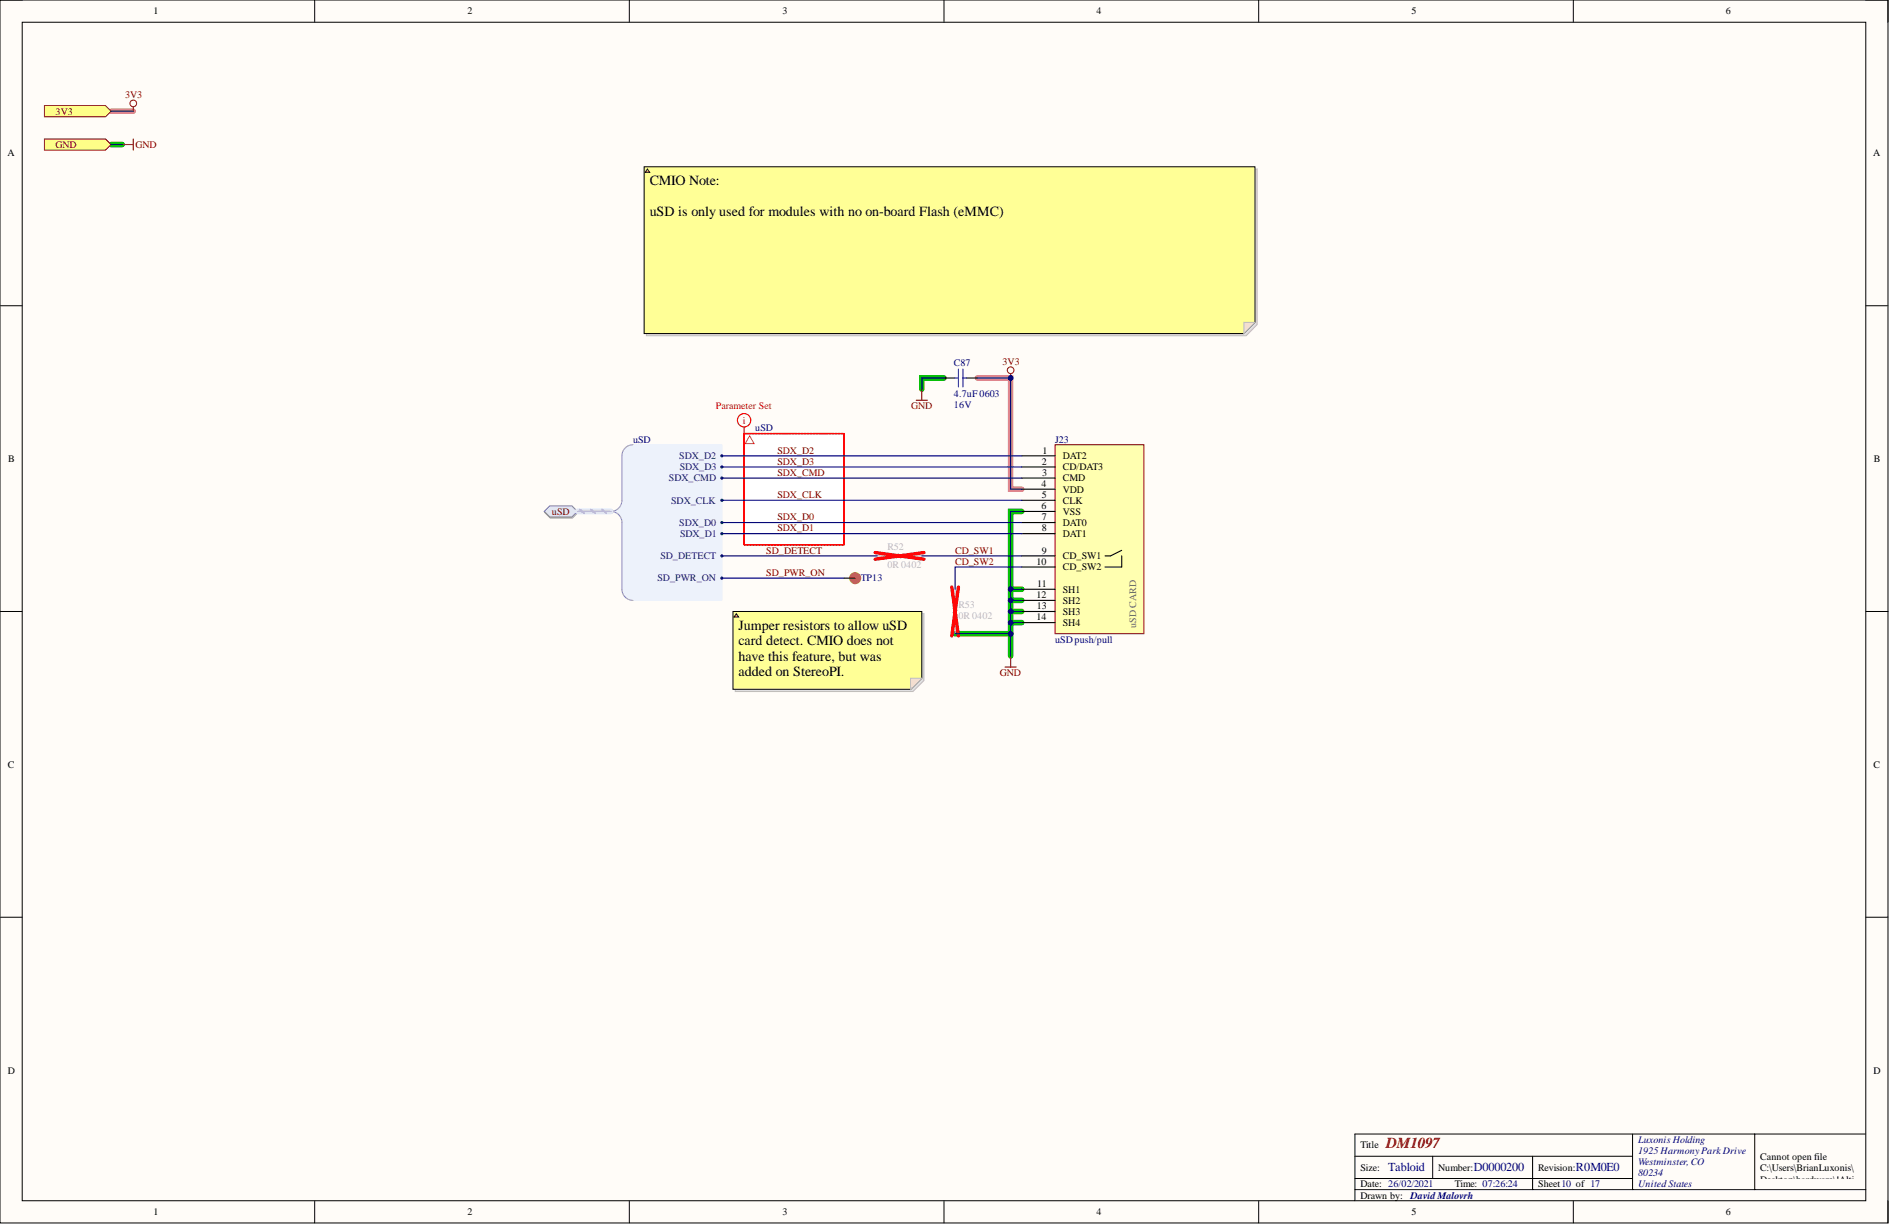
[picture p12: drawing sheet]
<svg xmlns="http://www.w3.org/2000/svg" width="431mm" height="279mm" viewBox="0 0 431 279" stroke-linecap="round" stroke-linejoin="round" font-family="sans-serif">
<path d="M0 0h431.2v279.2h-431.2z" fill-rule="evenodd" fill="#fffcf8"/>
<path d="M0 0h431.2v279.2h-431.2z" fill="none" stroke="#000" stroke-width=".23"/>
<path d="M5.1 5.1h421v269h-421z" fill-rule="evenodd" fill="#fffcf8"/>
<g fill="none" stroke="#000" stroke-width=".23">
<path d="M0 0h5.1M5.1 5.1h421v269h-421zM71.9 0v5.1M143.7 0v5.1M215.6 0v5.1M287.5 0v5.1M359.3 0v5.1M426.1 0h5.1v5.1M0 69.8h5.1M426.1 69.8h5.1M0 139.6h5.1M426.1 139.6h5.1"/>
<path d="M0 209.4h5.1M426.1 209.4h5.1M71.9 274.1v5.1M143.7 274.1v5.1M215.6 274.1v5.1M287.5 274.1v5.1M359.3 274.1v5.1M431.2 274.1v5.1"/>
</g>
<path d="M170 99h22.8v25.4h-22.8z" fill-rule="evenodd" fill="#fff"/>
<path d="M25.4 33h2.5M215.6 86.3h-5.1v2.5M233.4 116.7h-2.6v33M230.8 134.5h2.6M230.8 137h2.6M230.8 139.6h2.6M218.1 144.7h12.7M230.8 142.1h2.6" fill="none" stroke="#00be00" stroke-width="1.3"/>
<path d="M25.4 25.4h5M223.2 86.3h7.6v25.4h2.6" fill="none" stroke="#ec768e" stroke-width="1.3"/>
<path d="M372.9 258.9v12.7M400.8 258.9v12.7M426.1 258.9h-116.6v15.2M309.5 263.9h63.4M309.5 271.6h116.6M309.5 269h63.4M327.2 263.9v5.1M350 263.9v7.7" fill="none" stroke="#000" stroke-width=".23"/>
<path d="M241 101.5h20.3v43.2h-20.3z" fill-rule="evenodd" fill="#ffffb0"/>
<path d="M241 101.5h20.3v43.2h-20.3z" fill="none" stroke="#800000" stroke-width=".23"/>
<g fill="none" stroke="#000" stroke-width=".25">
<path d="M215.6 86.3h2.5M220.7 86.3h2.5M233.4 104.1h7.6M233.4 106.6h7.6M233.4 109.1h7.6M233.4 111.7h7.6M233.4 114.2h7.6M233.4 116.7h7.6M233.4 119.3h7.6M233.4 121.8h7.6M233.4 126.9h7.6M233.4 129.4h7.6"/>
<path d="M233.4 134.5h7.6M233.4 137h7.6M233.4 139.6h7.6M256.2 125.6l-2.5 1.3h-1.3M256.2 126.9v2.5h-3.8M233.4 142.1h7.6"/>
</g>
<path d="M218.1 86.3h.8M218.9 84.3v4M219.9 84.3v4M219.9 86.3h.8" fill="none" stroke="#00f" stroke-width=".25"/>
<path d="M10.1 24.1h14l1.3 1.3-1.3 1.2h-14z" fill-rule="evenodd" fill="#ffff80"/>
<g fill="none" stroke="#800000" stroke-width=".23">
<path d="M10.1 24.1h14l1.3 1.3-1.3 1.2h-14z"/>
<circle cx="230.8" cy="84.5" r=".76"/>
</g>
<path d="M209.3 91.4h2.5M210.5 88.8v2.6M230.8 85.3v1M229.6 152.3h2.5M230.8 149.7v2.6" fill="none" stroke="#800000" stroke-width=".25"/>
<circle cx="230.8" cy="86.3" r=".51" fill="#000080"/>
<circle cx="230.8" cy="86.3" r=".51" fill="none" stroke="#000080" stroke-width=".23"/>
<circle cx="30.4" cy="23.6" r=".76" fill="none" stroke="#800000" stroke-width=".23"/>
<path d="M30.4 24.4v1" fill="none" stroke="#800000" stroke-width=".25"/>
<path d="M10.1 31.7h14l1.3 1.3-1.3 1.3h-14z" fill-rule="evenodd" fill="#ffff80"/>
<path d="M10.1 31.7h14l1.3 1.3-1.3 1.3h-14z" fill="none" stroke="#800000" stroke-width=".23"/>
<path d="M27.9 33h2.5M30.4 31.7v2.6" fill="none" stroke="#800000" stroke-width=".25"/>
<path d="M200.4 126.9h3.5l.3-.5 .5 1 .5-1 .5 1 .5-1 .5 1 .3-.5h3.5M218.1 134.5v3.6l.6 .2-1.1 .5 1.1 .5-1.1 .5 1.1 .5-1.1 .6 .5 .2v3.6" fill="none" stroke="#bfbebc" stroke-width=".25"/>
<path d="M199.9 126.1l11.1 1.6M211 126.1l-11.1 1.6M217.4 134l1.5 11.2M218.9 134l-1.5 11.2" fill="none" stroke="#f00" stroke-width=".76"/>
<path d="M143.3 101.8l1.3-.3h20.3v35.5h-20.3l-1.3-.3-.9-.9-.4-1.3v-15.9l-.6-1-1.3-.9 1.3-.8 .6-1.1v-10.7l.4-1.3z" fill-rule="evenodd" fill="#edf2fb"/>
<path d="M143.3 101.8l1.3-.3h20.3v35.5h-20.3l-1.3-.3-.9-.9-.4-1.3v-15.9l-.6-1-1.3-.9 1.3-.8 .6-1.1v-10.7l.4-1.3z" fill="none" stroke="#edf2fb" stroke-width=".23"/>
<path d="M144.6 101.5a2.54 2.54 0 0 0-2.6 2.6v10.1a2.53 2.53 0 0 1-2.5 2.5 2.53 2.53 0 0 1 2.5 2.6v15.2a2.53 2.53 0 0 0 2.6 2.5" fill="none" stroke="#8f9ec9" stroke-width=".25"/>
<circle cx="164.9" cy="104.1" r=".25" fill="#003a70"/>
<circle cx="164.9" cy="104.1" r=".25" fill="none" stroke="#003a70" stroke-width=".23"/>
<circle cx="164.9" cy="106.6" r=".25" fill="#003a70"/>
<circle cx="164.9" cy="106.6" r=".25" fill="none" stroke="#003a70" stroke-width=".23"/>
<circle cx="164.9" cy="109.1" r=".25" fill="#003a70"/>
<circle cx="164.9" cy="109.1" r=".25" fill="none" stroke="#003a70" stroke-width=".23"/>
<circle cx="164.9" cy="114.2" r=".25" fill="#003a70"/>
<circle cx="164.9" cy="114.2" r=".25" fill="none" stroke="#003a70" stroke-width=".23"/>
<circle cx="164.9" cy="119.3" r=".25" fill="#003a70"/>
<circle cx="164.9" cy="119.3" r=".25" fill="none" stroke="#003a70" stroke-width=".23"/>
<circle cx="164.9" cy="121.8" r=".25" fill="#003a70"/>
<circle cx="164.9" cy="121.8" r=".25" fill="none" stroke="#003a70" stroke-width=".23"/>
<circle cx="164.9" cy="126.9" r=".25" fill="#003a70"/>
<circle cx="164.9" cy="126.9" r=".25" fill="none" stroke="#003a70" stroke-width=".23"/>
<circle cx="164.9" cy="132" r=".25" fill="#003a70"/>
<circle cx="164.9" cy="132" r=".25" fill="none" stroke="#003a70" stroke-width=".23"/>
<path d="M125.7 115.7h5.1l1.2 1.3-1.2 1.3h-5.1l-1.3-1.3z" fill-rule="evenodd" fill="#bac0ca"/>
<path d="M125.7 115.7h5.1l1.2 1.3-1.2 1.3h-5.1l-1.3-1.3z" fill="none" stroke="#a6acb6" stroke-width=".23"/>
<path d="M125.6 115.5h5l1.3 1.2-1.3 1.3h-5l-1.3-1.3z" fill-rule="evenodd" fill="#d5e4ff"/>
<path d="M125.6 115.5h5l1.3 1.2-1.3 1.3h-5l-1.3-1.3z" fill="none" stroke="#71809b" stroke-width=".23"/>
<path d="M192.5 98.9l.3 .1zM192.2 98.9l.2 .1zM191.8 98.9l.3 .1zM191.5 98.9l.3 .1zM191.2 98.9l.2 .1zM190.8 98.9l.3 .1zM190.5 98.9l.3 .1zM190.2 98.9l.2 .1zM189.8 98.9l.3 .1zM189.5 98.9l.2 .1zM189.1 98.9l.3 .1zM188.8 98.9l.3 .1zM188.5 98.9l.2 .1zM188.1 98.9l.3 .1zM187.8 98.9l.2 .1zM187.5 98.9l.2 .1zM187.1 98.9l.3 .1zM186.8 98.9l.2 .1zM186.4 98.9l.3 .1zM186.1 98.9l.3 .1zM185.8 98.9l.2 .1zM185.4 98.9l.3 .1zM185.1 98.9l.2 .1zM184.7 98.9l.3 .1zM184.4 98.9l.3 .1zM184.1 98.9l.2 .1zM183.7 98.9l.3 .1zM183.4 98.9l.2 .1zM183.1 98.9l.2 .1zM182.7 98.9l.3 .1zM182.4 98.9l.2 .1zM182 98.9l.3 .1zM181.7 98.9l.3 .1zM181.4 98.9l.2 .1zM181 98.9l.3 .1zM180.7 98.9l.2 .1zM180.4 98.9l.2 .1zM180 98.9l.3 .1zM179.7 98.9l.2 .1zM179.3 98.9l.3 .1zM179 98.9l.3 .1zM178.7 98.9l.2 .1zM178.3 98.9l.3 .1zM178 98.9l.2 .1zM177.6 98.9l.3 .1zM177.3 98.9l.3 .1zM177 98.9l.2 .1zM176.6 98.9l.3 .1zM176.3 98.9l.2 .1zM176 98.9l.2 .1zM175.6 98.9l.3 .1zM175.3 98.9l.2 .1zM174.9 98.9l.3 .1zM174.6 98.9l.3 .1zM174.3 98.9l.2 .1zM173.9 98.9l.3 .1zM173.6 98.9l.2 .1zM173.2 98.9l.3 .1zM172.9 98.9l.3 .1zM172.6 98.9l.2 .1zM172.2 98.9l.3 .1zM171.9 98.9l.2 .1zM171.6 98.9l.2 .1zM171.2 98.9l.3 .1zM170.9 98.9l.2 .1zM170.5 98.9l.3 .1zM170.2 98.9l.3 .1zM169.9 98.9l.2 .1zM169.9 99.1l.1 .3zM169.9 99.5l.1 .2zM169.9 99.8l.1 .3zM169.9 100.2l.1 .2zM169.9 100.5l.1 .3zM169.9 100.8l.1 .3zM169.9 101.2l.1 .2zM169.9 101.5l.1 .3zM169.9 101.9l.1 .2zM169.9 102.2l.1 .2zM169.9 102.5l.1 .3zM169.9 102.9l.1 .2zM169.9 103.2l.1 .3zM169.9 103.5l.1 .3zM169.9 103.9l.1 .2zM169.9 104.2l.1 .3zM169.9 104.6l.1 .2zM169.9 104.9l.1 .3zM169.9 105.2l.1 .3zM169.9 105.6l.1 .2zM169.9 105.9l.1 .3zM169.9 106.3l.1 .2zM169.9 106.6l.1 .2zM169.9 106.9l.1 .3zM169.9 107.3l.1 .2zM169.9 107.6l.1 .3zM169.9 107.9l.1 .3zM169.9 108.3l.1 .2zM169.9 108.6l.1 .3zM169.9 109l.1 .2zM169.9 109.3l.1 .3zM169.9 109.6l.1 .3zM169.9 110l.1 .2zM169.9 110.3l.1 .3zM169.9 110.7l.1 .2zM169.9 111l.1 .2zM169.9 111.3l.1 .3zM169.9 111.7l.1 .2zM169.9 112l.1 .3zM169.9 112.3l.1 .3zM169.9 112.7l.1 .2zM169.9 113l.1 .3zM169.9 113.4l.1 .2zM169.9 113.7l.1 .3zM169.9 114l.1 .3zM169.9 114.4l.1 .2zM169.9 114.7l.1 .3zM169.9 115.1l.1 .2zM169.9 115.4l.1 .2zM169.9 115.7l.1 .3zM169.9 116.1l.1 .2zM169.9 116.4l.1 .3zM169.9 116.7l.1 .3zM169.9 117.1l.1 .2zM169.9 117.4l.1 .3zM169.9 117.8l.1 .2zM169.9 118.1l.1 .3zM169.9 118.4l.1 .3zM169.9 118.8l.1 .2zM169.9 119.1l.1 .3zM169.9 119.5l.1 .2zM169.9 119.8l.1 .2zM169.9 120.1l.1 .3zM169.9 120.5l.1 .2zM169.9 120.8l.1 .3zM169.9 121.1l.1 .3zM169.9 121.5l.1 .2zM169.9 121.8l.1 .3zM169.9 122.2l.1 .2zM169.9 122.5l.1 .2zM169.9 122.8l.1 .3zM169.9 123.2l.1 .2zM169.9 123.5l.1 .3zM169.9 123.8l.1 .3zM169.9 124.2l.1 .2zM170.1 124.3l.3 .1zM170.5 124.3l.2 .1zM170.8 124.3l.2 .1zM171.1 124.3l.3 .1zM171.5 124.3l.2 .1zM171.8 124.3l.3 .1zM172.1 124.3l.3 .1zM172.5 124.3l.2 .1zM172.8 124.3l.3 .1zM173.2 124.3l.2 .1zM173.5 124.3l.3 .1zM173.8 124.3l.3 .1zM174.2 124.3l.2 .1zM174.5 124.3l.3 .1zM174.9 124.3l.2 .1zM175.2 124.3l.2 .1zM175.5 124.3l.3 .1zM175.9 124.3l.2 .1zM176.2 124.3l.3 .1zM176.5 124.3l.3 .1zM176.9 124.3l.2 .1zM177.2 124.3l.3 .1zM177.6 124.3l.2 .1zM177.9 124.3l.3 .1zM178.2 124.3l.3 .1zM178.6 124.3l.2 .1zM178.9 124.3l.3 .1zM179.3 124.3l.2 .1zM179.6 124.3l.2 .1zM179.9 124.3l.3 .1zM180.3 124.3l.2 .1zM180.6 124.3l.3 .1zM180.9 124.3l.3 .1zM181.3 124.3l.2 .1zM181.6 124.3l.3 .1zM182 124.3l.2 .1zM182.3 124.3l.2 .1zM182.6 124.3l.3 .1zM183 124.3l.2 .1zM183.3 124.3l.3 .1zM183.6 124.3l.3 .1zM184 124.3l.2 .1zM184.3 124.3l.3 .1zM184.7 124.3l.2 .1zM185 124.3l.3 .1zM185.3 124.3l.3 .1zM185.7 124.3l.2 .1zM186 124.3l.3 .1zM186.4 124.3l.2 .1zM186.7 124.3l.2 .1zM187 124.3l.3 .1zM187.4 124.3l.2 .1zM187.7 124.3l.3 .1zM188 124.3l.3 .1zM188.4 124.3l.2 .1zM188.7 124.3l.3 .1zM189.1 124.3l.2 .1zM189.4 124.3l.3 .1zM189.7 124.3l.3 .1zM190.1 124.3l.2 .1zM190.4 124.3l.3 .1zM190.8 124.3l.2 .1zM191.1 124.3l.2 .1zM191.4 124.3l.3 .1zM191.8 124.3l.2 .1zM192.1 124.3l.3 .1zM192.4 124.3l.3 .1zM192.7 124.1l.1 .3zM192.7 123.8l.1 .2zM192.7 123.4l.1 .3zM192.7 123.1l.1 .2zM192.7 122.7l.1 .3zM192.7 122.4l.1 .3zM192.7 122.1l.1 .2zM192.7 121.7l.1 .3zM192.7 121.4l.1 .2zM192.7 121.1l.1 .2zM192.7 120.7l.1 .3zM192.7 120.4l.1 .2zM192.7 120l.1 .3zM192.7 119.7l.1 .3zM192.7 119.4l.1 .2zM192.7 119l.1 .3zM192.7 118.7l.1 .2zM192.7 118.4l.1 .2zM192.7 118l.1 .3zM192.7 117.7l.1 .2zM192.7 117.3l.1 .3zM192.7 117l.1 .3zM192.7 116.7l.1 .2zM192.7 116.3l.1 .3zM192.7 116l.1 .2zM192.7 115.6l.1 .3zM192.7 115.3l.1 .3zM192.7 115l.1 .2zM192.7 114.6l.1 .3zM192.7 114.3l.1 .2zM192.7 114l.1 .2zM192.7 113.6l.1 .3zM192.7 113.3l.1 .2zM192.7 112.9l.1 .3zM192.7 112.6l.1 .3zM192.7 112.3l.1 .2zM192.7 111.9l.1 .3zM192.7 111.6l.1 .2zM192.7 111.2l.1 .3zM192.7 110.9l.1 .3zM192.7 110.6l.1 .2zM192.7 110.2l.1 .3zM192.7 109.9l.1 .2zM192.7 109.6l.1 .2zM192.7 109.2l.1 .3zM192.7 108.9l.1 .2zM192.7 108.5l.1 .3zM192.7 108.2l.1 .3zM192.7 107.9l.1 .2zM192.7 107.5l.1 .3zM192.7 107.2l.1 .2zM192.7 106.8l.1 .3zM192.7 106.5l.1 .3zM192.7 106.2l.1 .2zM192.7 105.8l.1 .3zM192.7 105.5l.1 .2zM192.7 105.2l.1 .2zM192.7 104.8l.1 .3zM192.7 104.5l.1 .2zM192.7 104.1l.1 .3zM192.7 103.8l.1 .3zM192.7 103.5l.1 .2zM192.7 103.1l.1 .3zM192.7 102.8l.1 .2zM192.7 102.4l.1 .3zM192.7 102.1l.1 .3zM192.7 101.8l.1 .2zM192.7 101.4l.1 .3zM192.7 101.1l.1 .2zM192.7 100.8l.1 .2zM192.7 100.4l.1 .3zM192.7 100.1l.1 .2zM192.7 99.7l.1 .3zM192.7 99.4l.1 .3zM192.7 99.1l.1 .2z" fill="#f00" stroke="#f00" stroke-width=".23"/>
<path d="M171.2 99.5l1 1.8h-2z" fill="none" stroke="#f33" stroke-width=".23"/>
<g fill="none" stroke="#f00" stroke-width=".25">
<path d="M170 97.5v1.5"/>
<circle cx="170" cy="95.9" r="1.52"/>
</g>
<path d="M164.9 104.1h68.5M164.9 106.6h68.5M164.9 109.1h68.5M164.9 114.2h68.5M164.9 119.3h68.5M164.9 121.8h68.5M230.8 134.5h2.6" fill="none" stroke="#000080" stroke-width=".25"/>
<circle cx="230.8" cy="134.5" r=".51" fill="#000080"/>
<circle cx="230.8" cy="134.5" r=".51" fill="none" stroke="#000080" stroke-width=".23"/>
<path d="M230.8 137h2.6" fill="none" stroke="#000080" stroke-width=".25"/>
<circle cx="230.8" cy="137" r=".51" fill="#000080"/>
<circle cx="230.8" cy="137" r=".51" fill="none" stroke="#000080" stroke-width=".23"/>
<path d="M230.8 139.6h2.6" fill="none" stroke="#000080" stroke-width=".25"/>
<circle cx="230.8" cy="139.6" r=".51" fill="#000080"/>
<circle cx="230.8" cy="139.6" r=".51" fill="none" stroke="#000080" stroke-width=".23"/>
<path d="M215.6 86.3h-5.1v2.5M223.2 86.3h7.6v25.4h2.6" fill="none" stroke="#000080" stroke-width=".25"/>
<circle cx="230.8" cy="86.3" r=".51" fill="#000080"/>
<circle cx="230.8" cy="86.3" r=".51" fill="none" stroke="#000080" stroke-width=".23"/>
<path d="M25.4 25.4h5M230.8 142.1h2.6" fill="none" stroke="#000080" stroke-width=".25"/>
<circle cx="230.8" cy="142.1" r=".51" fill="#000080"/>
<circle cx="230.8" cy="142.1" r=".51" fill="none" stroke="#000080" stroke-width=".23"/>
<path d="M25.4 33h2.5M164.9 126.9h35.5M210.5 126.9h22.9M233.4 129.4h-15.3v5.1M218.1 144.7h12.7" fill="none" stroke="#000080" stroke-width=".25"/>
<circle cx="230.8" cy="144.7" r=".51" fill="#000080"/>
<circle cx="230.8" cy="144.7" r=".51" fill="none" stroke="#000080" stroke-width=".23"/>
<path d="M233.4 116.7h-2.6v33" fill="none" stroke="#000080" stroke-width=".25"/>
<circle cx="230.8" cy="134.5" r=".51" fill="#000080"/>
<circle cx="230.8" cy="134.5" r=".51" fill="none" stroke="#000080" stroke-width=".23"/>
<circle cx="230.8" cy="137" r=".51" fill="#000080"/>
<circle cx="230.8" cy="137" r=".51" fill="none" stroke="#000080" stroke-width=".23"/>
<circle cx="230.8" cy="139.6" r=".51" fill="#000080"/>
<circle cx="230.8" cy="139.6" r=".51" fill="none" stroke="#000080" stroke-width=".23"/>
<circle cx="230.8" cy="142.1" r=".51" fill="#000080"/>
<circle cx="230.8" cy="142.1" r=".51" fill="none" stroke="#000080" stroke-width=".23"/>
<circle cx="230.8" cy="144.7" r=".51" fill="#000080"/>
<circle cx="230.8" cy="144.7" r=".51" fill="none" stroke="#000080" stroke-width=".23"/>
<path d="M131.9 116.7h7.6" fill="none" stroke="#cbdaff" stroke-width="1.3"/>
<path d="M132.4 116.3l1 .9M134.9 116.3l1.1 .9M137.5 116.3l1 .9" fill="none" stroke="#adbce7" stroke-width=".38"/>
<path d="M131.9 116.7h7.6" fill="none" stroke="#adbce7" stroke-width=".25"/>
<path d="M164.9 132h27.9" fill="none" stroke="#000080" stroke-width=".25"/>
<circle cx="195.3" cy="132" r="1.27" fill="#f90"/>
<circle cx="195.3" cy="132" r="1.27" fill="none" stroke="#f90" stroke-width=".23"/>
<path d="M192.8 132h2.5" fill="none" stroke="#000" stroke-width=".25"/>
<path d="M147.6 38.6h139.5v35.5l-2.5 2.5h-137z" fill-rule="evenodd" fill="#e0ddd7"/>
<path d="M147.6 38.6h139.5v35.5l-2.5 2.5h-137z" fill="none" stroke="#bfbdba" stroke-width=".23"/>
<path d="M147.1 38.1h139.5v35.5l-2.5 2.5h-137z" fill-rule="evenodd" fill="#ffff96"/>
<path d="M147.1 38.1h139.5v35.5l-2.5 2.5h-137z" fill="none" stroke="#000" stroke-width=".23"/>
<path d="M284.1 73.6h2.5l-2.5 2.5z" fill="#f2f0d8"/>
<path d="M284.1 73.6h2.5l-2.5 2.5z" fill="none" stroke="#bfbdba" stroke-width=".23"/>
<path d="M147.9 38.6l.5 .7h-1z" fill="#ffcc78"/>
<path d="M147.9 38.6l.5 .7h-1z" fill="none" stroke="#300" stroke-width=".23"/>
<path d="M167.9 140.1h43.1v15.2l-2.5 2.6h-40.6z" fill-rule="evenodd" fill="#e0ddd7"/>
<path d="M167.9 140.1h43.1v15.2l-2.5 2.6h-40.6z" fill="none" stroke="#bfbdba" stroke-width=".23"/>
<path d="M167.4 139.6h43.1v15.2l-2.5 2.5h-40.6z" fill-rule="evenodd" fill="#ffff96"/>
<path d="M167.4 139.6h43.1v15.2l-2.5 2.5h-40.6z" fill="none" stroke="#000" stroke-width=".23"/>
<path d="M208 154.8h2.5l-2.5 2.5z" fill="#f2f0d8"/>
<path d="M208 154.8h2.5l-2.5 2.5z" fill="none" stroke="#bfbdba" stroke-width=".23"/>
<path d="M168.2 140.1l.5 .8h-1z" fill="#ffcc78"/>
<path d="M168.2 140.1l.5 .8h-1z" fill="none" stroke="#300" stroke-width=".23"/>
<text font-size="3.5" fill="#800000" x="316.6" y="262.2">DM1097</text>
<g font-size="3.2">
<text x="148.4" y="42.2">CMIO Note:</text>
<text x="148.4" y="49.3">uSD is only used for modules with no on-board Flash (eMMC)</text>
<text x="168.7" y="143.7">Jumper resistors to allow uSD</text>
<text x="168.7" y="147.3">card detect. CMIO does not</text>
<text x="168.7" y="150.8">have this feature, but was</text>
<text x="168.7" y="154.4">added on StereoPI.</text>
</g>
<g font-size="2.8" fill="#000080">
<text x="317.1" y="267.4">Tabloid</text>
<text x="336.6" y="267.4">D0000200</text>
<text x="359.9" y="267.4">R0M0E0</text>
</g>
<g font-size="2.3">
<text x="35.1" y="3.3">1</text>
<text x="106.8" y="3.3">2</text>
<text x="178.7" y="3.3">3</text>
<text x="250.4" y="3.3">4</text>
<text x="322.4" y="3.3">5</text>
<text x="394.2" y="3.3">6</text>
<text x="1.7" y="35.7">A</text>
<text x="427.8" y="35.7">A</text>
<text x="1.9" y="105.5">B</text>
<text x="237.9" y="106.1">2</text>
<text x="238.1" y="103.5">1</text>
<text x="242.8" y="104.8">DAT2</text>
<text x="242.8" y="107.4">CD/DAT3</text>
<text x="428" y="105.5">B</text>
<text x="237.8" y="111.2">4</text>
<text x="237.9" y="113.7">5</text>
<text x="238" y="108.6">3</text>
<text x="242.8" y="109.9">CMD</text>
<text x="242.8" y="112.4">VDD</text>
<text x="237.8" y="116.2">6</text>
<text x="237.9" y="118.8">7</text>
<text x="242.8" y="115">CLK</text>
<text x="242.8" y="117.5">VSS</text>
<text x="237.9" y="121.3">8</text>
<text x="242.8" y="120">DAT0</text>
<text x="242.8" y="122.6">DAT1</text>
<text x="236.7" y="128.9">10</text>
<text x="237.9" y="126.4">9</text>
<text x="242.8" y="127.7">CD_SW1</text>
<text x="242.8" y="130.2">CD_SW2</text>
<text x="236.7" y="136.5">12</text>
<text x="236.9" y="134">11</text>
<text x="242.8" y="135.3">SH1</text>
<text x="242.8" y="137.8">SH2</text>
<text x="236.7" y="141.6">14</text>
<text x="236.8" y="139.1">13</text>
<text x="242.8" y="140.3">SH3</text>
<text x="242.8" y="142.9">SH4</text>
<text x="1.8" y="175.3">C</text>
<text x="427.9" y="175.3">C</text>
<text x="1.8" y="245.1">D</text>
<text x="427.9" y="245.1">D</text>
<text x="310.7" y="262.2">Title</text>
<text x="310.7" y="267.2">Size:</text>
<text x="328.5" y="267.2">Number:</text>
<text x="351.3" y="267.2">Revision:</text>
<text x="402" y="264.9">Cannot open file</text>
<text x="402" y="267.4">C:\Users\BrianLuxonis\</text>
<text x="402" y="269.9">Desktop\hardware\!Alti</text>
<text x="310.7" y="271">Date: 26/02/2021</text>
<text x="310.7" y="273.6">Drawn by:</text>
<text x="332.3" y="271">Time: 07:26:24</text>
<text x="351.3" y="271">Sheet10 of 17</text>
<text x="402" y="272.5">um_Shared\Templates\L</text>
<text x="402" y="275">uxonis_Logo.png</text>
<text x="35.1" y="277.4">1</text>
<text x="106.8" y="277.4">2</text>
<text x="178.7" y="277.4">3</text>
<text x="250.4" y="277.4">4</text>
<text x="322.4" y="277.4">5</text>
<text x="394.2" y="277.4">6</text>
</g>
<g font-size="2.3" fill="#800000">
<text x="28.6" y="22.3">3V3</text>
<text x="12.7" y="26.1">3V3</text>
<text x="12.7" y="33.8">GND</text>
<text x="30.9" y="33.8">GND</text>
<text x="229" y="83.2">3V3</text>
<text x="208.1" y="93.4">GND</text>
<text x="177.6" y="103.5">SDX_D2</text>
<text x="177.6" y="106.1">SDX_D3</text>
<text x="177.6" y="108.6">SDX_CMD</text>
<text x="177.6" y="113.7">SDX_CLK</text>
<text x="126.1" y="117.5">uSD</text>
<text x="177.6" y="118.8">SDX_D0</text>
<text x="177.6" y="121.3">SDX_D1</text>
<text x="175" y="131.5">SD_PWR_ON</text>
<text x="175" y="126.4">SD_DETECT</text>
<text x="218.1" y="126.4">CD_SW1</text>
<text x="218.1" y="128.9">CD_SW2</text>
<text x="228.4" y="154.3">GND</text>
</g>
<g font-size="2.3" fill="#000080">
<text x="217.9" y="83.5">C87</text>
<text x="217.9" y="93.1">16V</text>
<text x="217.9" y="90.6">4.7uF 0603</text>
<text x="144.6" y="101">uSD</text>
<text x="172.5" y="98.5">uSD</text>
<text x="241" y="101">J23</text>
<text x="196.6" y="132.7">TP13</text>
<text x="241" y="146.7">uSD push/pull</text>
<text x="374.1" y="260.9">Luxonis Holding</text>
<text x="374.1" y="263.4">1925 HarmonyParkDrive</text>
<text x="374.1" y="266">Westminster, CO</text>
<text x="374.1" y="268.5">80234</text>
<text x="322.1" y="273.6">DavidMalovrh</text>
<text x="374.1" y="271">UnitedStates</text>
</g>
<g font-size="2.3" fill="#f00">
<text x="163.5" y="93.4">Parameter Set</text>
<text x="169.7" y="96.7">i</text>
</g>
<g font-size="2.3" fill="#003a70">
<text x="155.2" y="104.8">SDX_D2</text>
<text x="155.2" y="107.4">SDX_D3</text>
<text x="152.8" y="109.9">SDX_CMD</text>
<text x="153.3" y="115">SDX_CLK</text>
<text x="155.2" y="120">SDX_D0</text>
<text x="155.3" y="122.6">SDX_D1</text>
<text x="150.8" y="127.7">SD_DETECT</text>
<text x="150.2" y="132.7">SD_PWR_ON</text>
</g>
<g font-size="2.3" fill="#bfbebc">
<text x="202.7" y="125.6">R52</text>
<text x="202.7" y="129.7">0R 0402</text>
<text x="218.9" y="138.8">R53</text>
<text x="218.9" y="141.4">0R 0402</text>
</g>
<text font-size="2.3" fill="#666" x="259.5" y="143.4" transform="rotate(-90 259.5 143.4)">uSD CARD</text>
</svg>
